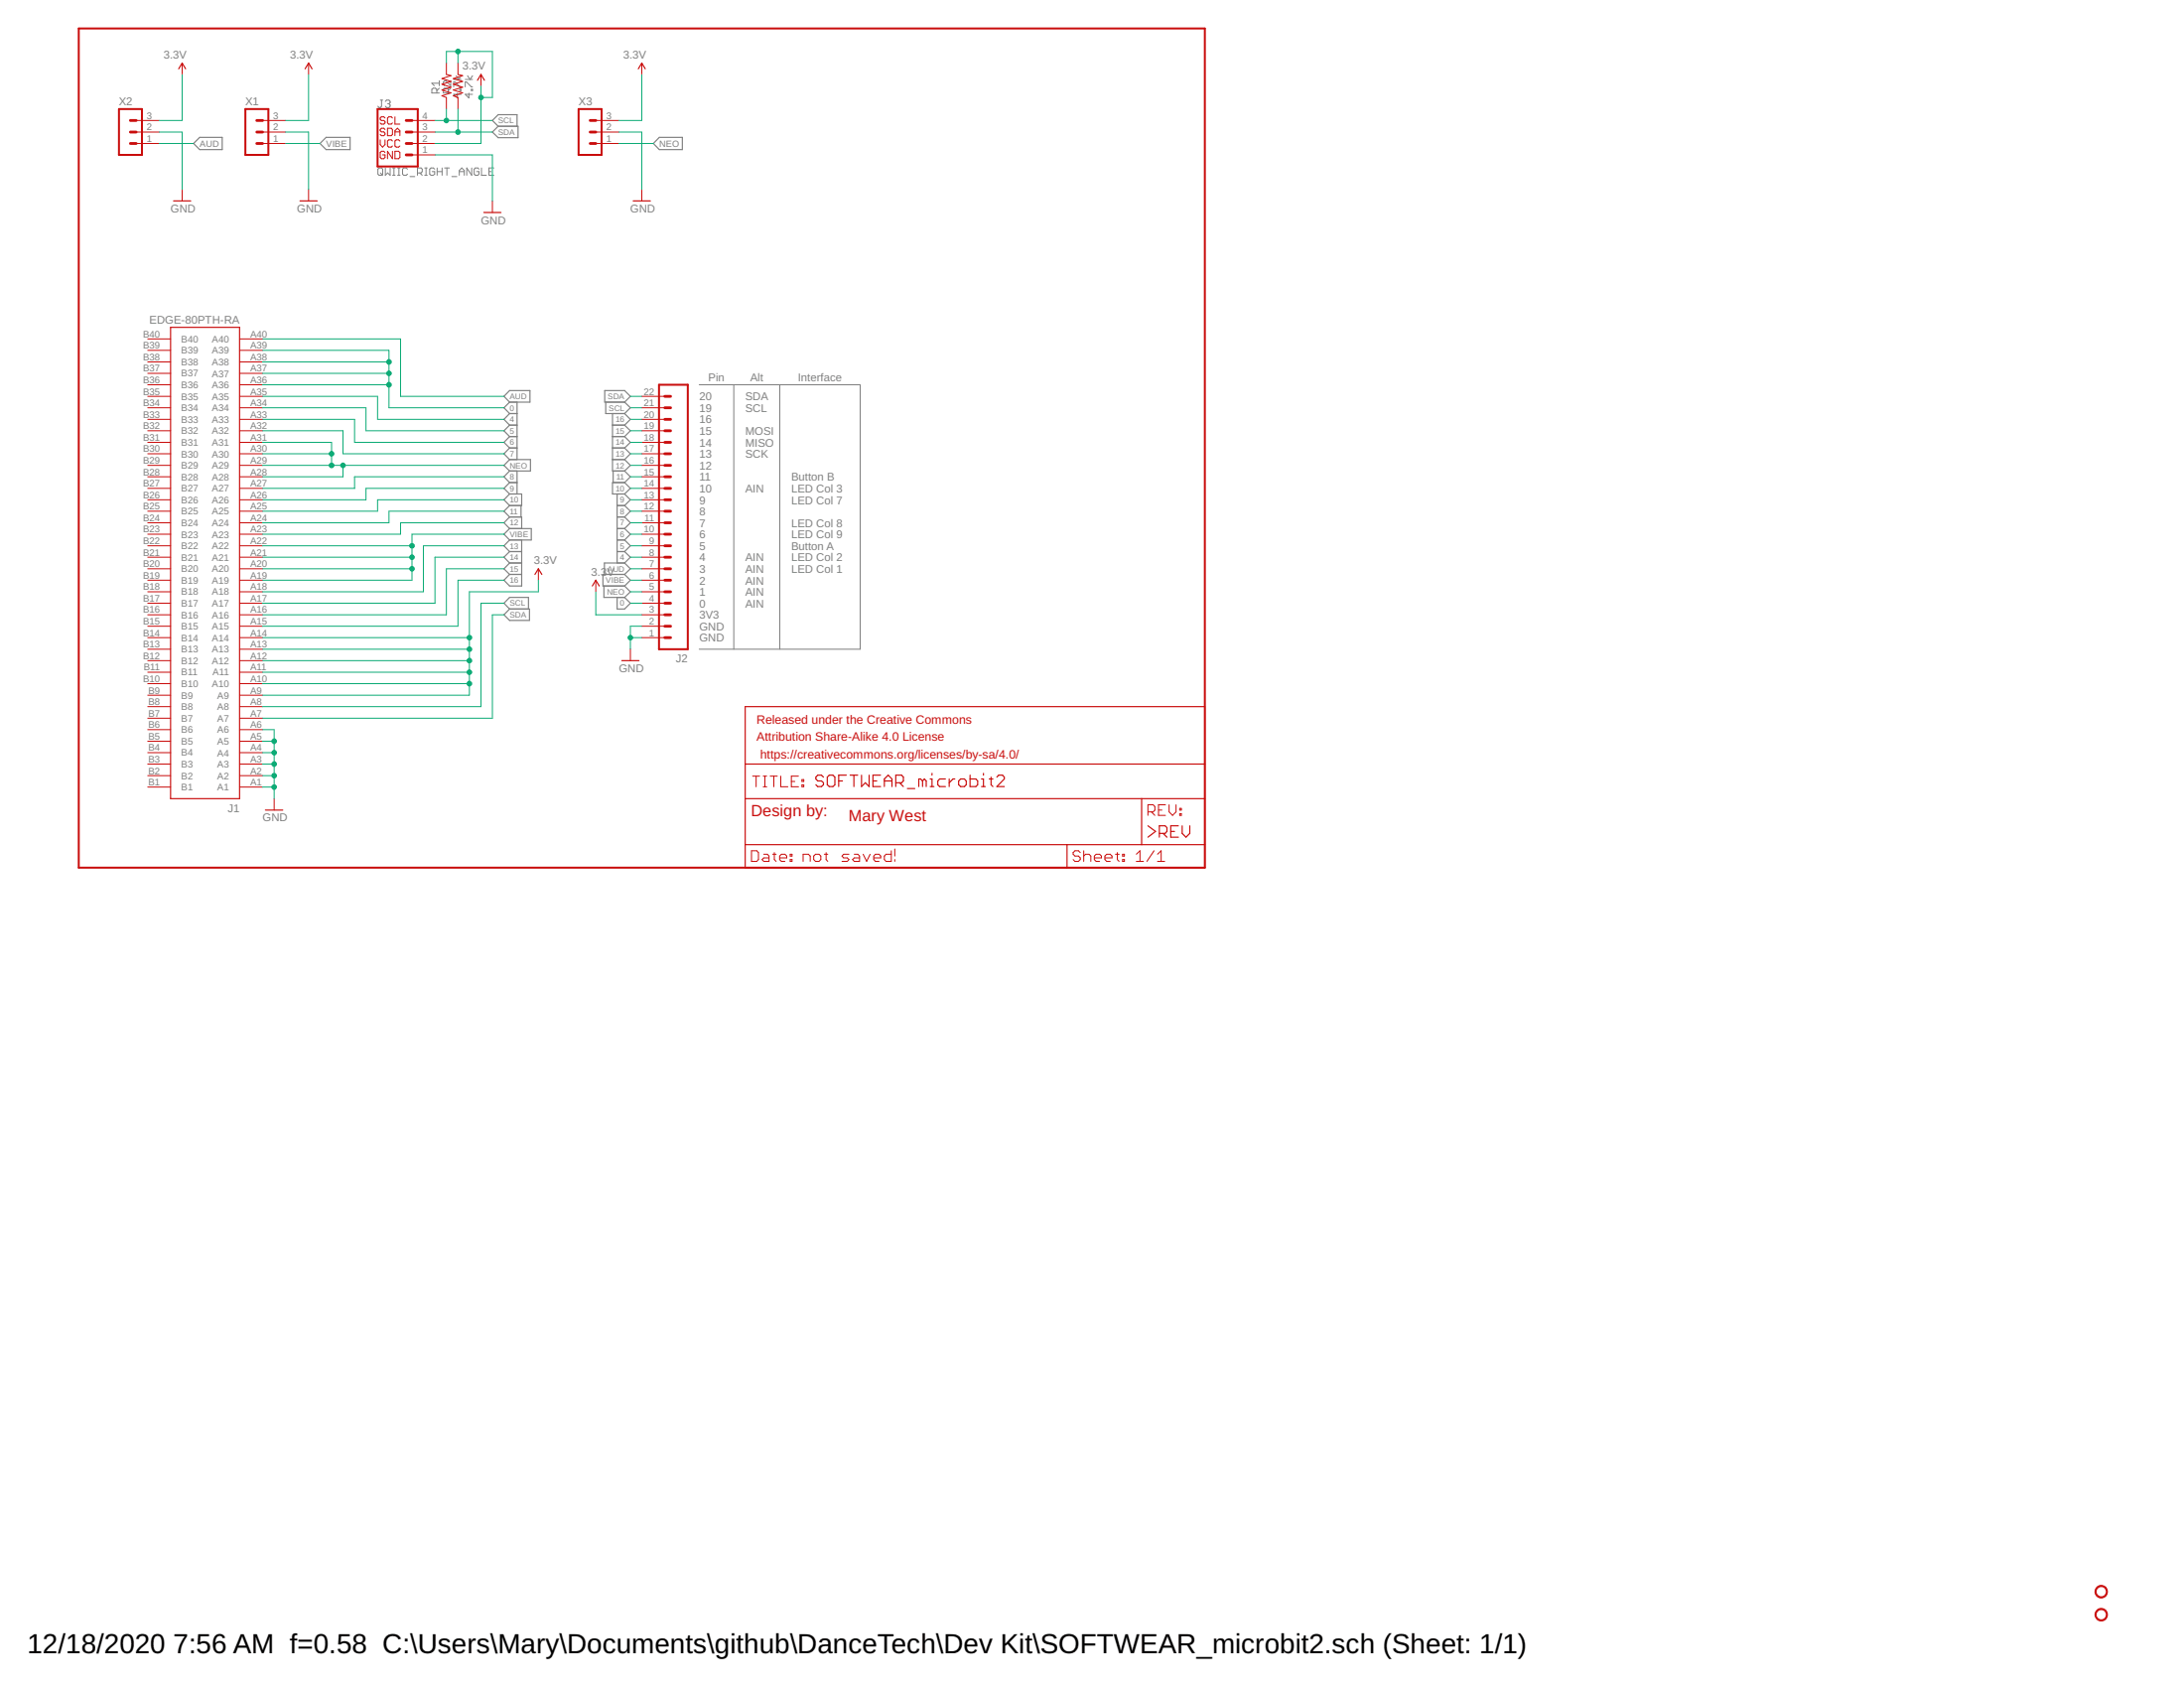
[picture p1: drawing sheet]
<svg xmlns="http://www.w3.org/2000/svg" width="279mm" height="216mm" viewBox="0 0 279 216" stroke-linecap="round" stroke-linejoin="round" font-family="sans-serif">
<g fill="none" stroke="#808080" stroke-width=".13">
<path d="M48.7 12.8h.3M48.8 12.8v.8l-.1 .2h-.2l-.2-.2M49.3 13l.1-.2h.4l.1 .2v.1l-.1 .2M49.6 13.3h.2M49.8 13.3l.1 .1-.1 .4h-.4l-.1-.2M55.9 11.9v-.5l-.2-.1h-.3l-.2 .1v.5h1M56.2 11.3l-.3 .3M56.2 10.6h-1l.4 .4M56.2 10.3v.7M57.3 11.9v-.5l-.1-.1h-.3l-.2 .1v.5h1M57.7 10.3v.7l-.7-.7h-.1l-.2 .2v.3l.2 .2M57.7 11.3l-.4 .3"/>
<path d="M58 11.1v-.6h.2l.6 .6h.2M58 10.2h1M58.4 9.7l.3 .5 .3-.5M58.5 11.9v.6l-.5-.4h1M58.8 11.4h.2v.2h-.2zM59.5 11.1v-.6h.2l.6 .6h.2M59.5 10.2h1M59.8 9.7l.3 .5 .4-.5M60 11.9v.6l-.5-.4h1M60.3 11.4h.2v.2h-.2zM48.5 21.5h.3l.2 .1v.7l-.2 .1h-.3l-.2-.1v-.7zM48.7 22.1l.3 .3"/>
<path d="M49.3 21.5v.9l.3-.3 .3 .3v-.9M50.2 21.5h.3M50.2 22.4h.3M50.4 21.5v.9M50.9 21.5h.3M50.9 22.4h.3M51 21.5v.9M52.1 21.6l-.1-.1h-.4l-.1 .1v.7l.1 .1h.4l.1-.1M52.5 22.6h.6M53.4 22.1h.5l.1-.2v-.3l-.1-.1h-.5v.9M53.7 22.1l.3 .3M54.3 21.5h.4"/>
<path d="M54.3 22.4h.4M54.5 21.5v.9M55.6 21.6l-.2-.1h-.3l-.1 .1v.7l.1 .1h.3l.2-.1v-.4h-.3M55.9 21.9h.7M55.9 21.5v.9M56.6 21.5v.9M56.9 21.5h.6M57.2 21.5v.9M57.8 22.6h.6M58.8 21.9h.6M58.8 22.4v-.6l.3-.3 .3 .3v.6M60.3 21.5v.9l-.6-.9v.9"/>
<path d="M61.3 21.6l-.2-.1h-.3l-.1 .1v.7l.1 .1h.3l.2-.1v-.4h-.3M61.6 21.5v.9h.6M62.5 21.9h.4M63.2 21.5h-.7v.9h.7M89.5 49.2h20.5v33.8h-20.5M93.9 49.2v33.8M99.8 49.2v33.8"/>
</g>
<g fill="none" stroke="#808080" stroke-width=".15">
<path d="M25.5 17.6h2.9v1.5h-2.9l-.7-.7zM40.9 18.4l.8-.8h3.1v1.5h-3.1zM63 16.9l.7-.7h2.6v1.4h-2.6zM63.7 16.2l-.7-.8 .7-.7h2.4v1.5M84.3 17.6h3v1.5h-3l-.7-.7zM65.2 54.4h.9M65.2 52.9h.9M65.2 55.8h.9M65.2 57.3h.9M65.2 58.8h2.7v1.4h-2.7M65.2 57.3l-.7 .7 .7 .8M65.2 55.8l-.7 .8 .7 .7"/>
<path d="M65.2 54.4l-.7 .7 .7 .7M65.2 52.9l-.7 .7 .7 .8M65.2 51.4l-.7 .8 .7 .7M65.2 50h2.6v1.4h-2.6l-.7-.7zM65.2 58.8l-.7 .7 .7 .7M66.1 51.4v7.4M77.4 50h2.5l.7 .7-.7 .7h-2.5zM77.5 51.4v1.5h2.4M78.4 54.4h1.5M78.4 52.9v7.3h1.5M78.4 55.8h1.5M78.4 57.3h1.5"/>
<path d="M78.4 58.8h1.5M79.9 52.9l.7 .7-.7 .8M79.9 54.4l.7 .7-.7 .7M79.9 55.8l.7 .8-.7 .7M79.9 57.3l.7 .7-.7 .8M79.9 58.8l.7 .7-.7 .7M79.9 51.4l.7 .8-.7 .7M65.2 73.5h1.5M65.2 63.2h1.5v1.5h-1.5M65.2 66.1h1.5v1.5M65.2 72l-.7 .7 .7 .8M65.2 72h1.5"/>
<path d="M65.2 70.5l-.7 .8 .7 .7M65.2 70.5h1.5M65.2 69.1l-.7 .7 .7 .7M65.2 67.6h2.8v1.5h-2.8M65.2 66.1l-.7 .8 .7 .7M65.2 64.7l-.7 .7 .7 .7M65.2 61.7h.9M65.2 63.2l-.7 .7 .7 .8M65.2 61.7l-.7 .8 .7 .7M65.2 60.2l-.7 .8 .7 .7M65.2 77.9h2.5v1.5h-2.5l-.7-.8zM65.2 77.9l-.7-.7 .7-.8h2.4v1.5"/>
<path d="M65.2 67.6l-.7 .7 .7 .8M66.1 60.2v3M66.7 64.7v1.4M66.7 69.1v5.9h-1.5l-.7-.8 .7-.7M77.3 75v1.4h2.6M78.4 60.2v1.5M79 70.5h.9M79 69.1h.9M79 66.1h.9M79 67.6h.9M79 64.7h.9M79 63.2v8.8"/>
<path d="M79 76.4v1.5h.9l.7-.7-.7-.8M79.9 73.5h-2.8v1.5h2.8M79.9 61.7h-1.5v1.5h1.5M79.9 72h-2.6v1.5M79.9 60.2l.7 .8-.7 .7M79.9 61.7l.7 .8-.7 .7M79.9 63.2l.7 .7-.7 .8M79.9 64.7l.7 .7-.7 .7M79.9 66.1l.7 .8-.7 .7M79.9 67.6l.7 .7-.7 .8M79.9 69.1l.7 .7-.7 .7M79.9 70.5l.7 .8-.7 .7"/>
<path d="M79.9 73.5l.7 .7-.7 .8M79.9 75l.7 .7-.7 .7M79.9 72l.7 .7-.7 .8"/>
</g>
<g fill="none" stroke="#c90d0c" stroke-width=".15">
<path d="M22.9 8.8l.4-.7 .4 .7M39 8.8l.5-.7 .4 .7M61.1 10.3l.4-.8 .5 .8M81.7 8.8l.4-.7 .4 .7M22.2 25.7h2.2M38.4 25.7h2.2M61.9 27.2h2.2M81 25.7h2.2M21.8 41.9h8.8v60.3h-8.8zM68.4 73.5l.5-.8 .4 .8M75.8 75l.4-.8 .5 .8M79.5 84.5h2.2"/>
<path d="M95.3 90.4h58.8v20.6h-58.8zM95.3 97.7h58.8M105.3 99.4l-.2-.3h-.5l-.2 .3v.2l.2 .3h.5l.2 .2v.3l-.2 .2h-.5l-.2-.2M106.1 99.1h.5l.2 .3v1l-.2 .2h-.5l-.3-.2v-1zM107.3 99.9h.5M108.3 99.1h-1v1.5M108.8 99.1h.9M109.2 99.1v1.5M110.2 99.1v1.5l.5-.5 .5 .5v-1.5M111.7 99.9h.5M112.6 99.1h-.9v1.5h.9M113.1 99.9h1"/>
<path d="M118 99.9l-.2-.3h-.3v1M118 99.9v.7M118 99.9l.3-.3 .2 .3v.7M119 99.6h.2v1M119.2 98.9v.2M120.9 99.6h-.7l-.2 .3v.5l.2 .2h.7M121.4 99.6v1M122.2 99.6h-.3l-.5 .5M122.6 99.9l.3-.3h.5l.2 .3v.5l-.2 .2h-.5l-.3-.2zM124.1 99.1v1.5h.7l.3-.2v-.5l-.3-.3h-.7M125.6 99.6h.2v1M125.8 98.9v.2"/>
<path d="M126.6 99.6h.4M126.8 99.4v1l.2 .2M127.5 99.4l.3-.3h.4l.3 .3v.2l-1 1h1M34 103.6h2.2M95.3 102.2h58.8M95.3 108h58.8M113.1 100.6v-1l.5-.5 .5 .5v1M114.6 100.1h.7l.3-.2v-.5l-.3-.3h-.7v1.5M115.1 100.1l.5 .5M116.1 100.9h.9M119 100.6h.5M125.6 100.6h.4"/>
<path d="M136.5 108v3M146 102.2v5.8M146.9 105.6l.9 .7-.9 .8M148.3 106.6h.8l.2-.3v-.4l-.2-.3h-.8v1.5M148.8 106.6l.5 .5M149.8 106.3h.5M150.7 105.6h-.9v1.5h.9M151.2 105.6v1l.5 .5 .5-.5v-1"/>
</g>
<g fill="none" stroke="#c90d0c" stroke-width=".13">
<path d="M17.4 18.4h3M17.4 16.9h3M17.4 15.4h3M23.3 8.1v1.4M33.6 18.4h2.9M33.6 16.9h2.9M33.6 15.4h2.9M39.5 8.1v1.4M48.6 17.9v.6l.3 .3 .4-.3v-.6M49.3 19.5l-.2-.2h-.3l-.2 .2v.6l.2 .2h.3l.2-.2v-.3h-.4M49.3 15.1l-.2-.2h-.3l-.2 .2v.2l.2 .1h.3l.2 .2v.1l-.2 .2h-.3l-.2-.2M49.3 16.6l-.2-.2h-.3l-.2 .3 .2 .2h.3l.2 .3-.2 .2h-.3l-.2-.2"/>
<path d="M49.6 16.4h.5l.1 .2v.6l-.1 .2h-.5zM50.2 15.1l-.1-.2h-.4l-.1 .2v.6l.1 .2h.4l.1-.2M50.2 18l-.1-.1h-.4l-.1 .1v.7l.1 .1h.4l.1-.1M50.2 19.3v1l-.6-1v1M50.5 16.9h.7M50.5 14.9v1h.7M50.5 17.4v-.7l.3-.3 .4 .3v.7M50.5 19.3h.5l.2 .2v.6l-.2 .2h-.5zM51.2 18l-.2-.1h-.3l-.2 .1v.7l.2 .1h.3l.2-.1M52.7 19.8h2.9M52.7 18.4h2.9M52.7 16.9h2.9"/>
<path d="M52.7 15.4h2.9M57.1 8.1v1.4l.6 .2-1.2 .4 1.2 .3-1.2 .4 1.2 .4-1.2 .3 1.2 .4-1.2 .4 .6 .2v1.4M58.6 8.1v1.4l.6 .2-1.2 .4 1.2 .3-1.2 .4 1.2 .4-1.2 .3 1.2 .4-1.2 .4 .6 .2v1.4M61.5 9.5v1.5M76.2 18.4h3M76.2 16.9h3M76.2 15.4h3M82.1 8.1v1.4M23.3 24.2v1.5M39.5 24.2v1.5M63 25.7v1.5M82.1 24.2v1.5"/>
<path d="M18.9 59.5h2.9M18.9 58h2.9M18.9 56.6h2.9M18.9 55.1h2.9M18.9 53.6h2.9M18.9 52.2h2.9M18.9 50.7h2.9M18.9 49.2h2.9M18.9 47.8h2.9M18.9 46.3h2.9M18.9 44.8h2.9M18.9 43.3h2.9"/>
<path d="M30.6 59.5h3M30.6 58h3M30.6 56.6h3M30.6 55.1h3M30.6 53.6h3M30.6 52.2h3M30.6 50.7h3M30.6 49.2h3M30.6 47.8h3M30.6 46.3h3M30.6 44.8h3M30.6 43.3h3"/>
<path d="M82.1 59.5h2.9M82.1 58h2.9M82.1 56.6h2.9M82.1 55.1h2.9M82.1 53.6h2.9M82.1 52.2h2.9M82.1 50.7h2.9M18.9 78.6h2.9M18.9 77.2h2.9M18.9 75.7h2.9M18.9 74.2h2.9M18.9 72.7h2.9"/>
<path d="M18.9 71.3h2.9M18.9 69.8h2.9M18.9 68.3h2.9M18.9 66.9h2.9M18.9 65.4h2.9M18.9 63.9h2.9M18.9 62.5h2.9M18.9 61h2.9M30.6 78.6h3M30.6 77.2h3M30.6 75.7h3M30.6 74.2h3"/>
<path d="M30.6 72.7h3M30.6 71.3h3M30.6 69.8h3M30.6 68.3h3M30.6 66.9h3M30.6 65.4h3M30.6 63.9h3M30.6 62.5h3M30.6 61h3M68.9 72.7v1.5M76.2 74.2v1.5M82.1 78.6h2.9"/>
<path d="M82.1 77.2h2.9M82.1 75.7h2.9M82.1 74.2h2.9M82.1 72.7h2.9M82.1 71.3h2.9M82.1 69.8h2.9M82.1 68.3h2.9M82.1 66.9h2.9M82.1 65.4h2.9M82.1 63.9h2.9M82.1 62.5h2.9M82.1 61h2.9"/>
<path d="M18.9 99.2h2.9M18.9 97.7h2.9M18.9 96.3h2.9M18.9 94.8h2.9M18.9 93.3h2.9M18.9 91.9h2.9M18.9 90.4h2.9M18.9 88.9h2.9M18.9 87.4h2.9M18.9 86h2.9M18.9 84.5h2.9M18.9 83h2.9"/>
<path d="M18.9 81.6h2.9M18.9 80.1h2.9M30.6 99.2h3M30.6 97.7h3M30.6 96.3h3M30.6 94.8h3M30.6 93.3h3M30.6 91.9h3M30.6 90.4h3M30.6 88.9h3M30.6 87.4h3M30.6 86h3"/>
<path d="M30.6 84.5h3M30.6 83h3M30.6 81.6h3M30.6 80.1h3M80.6 83v1.5M82.1 81.6h2.9M82.1 80.1h2.9M96.3 99.3h.9M96.7 99.3v1.3M97.6 99.3h.5M97.9 99.3v1.3M98.5 99.3h.9"/>
<path d="M99 99.3v1.3M99.9 99.3v1.3h.9M101.2 99.9h.5M102.2 99.3h-1v1.3h1M102.6 99.7h.2v.2h-.2zM18.9 100.7h2.9M30.6 100.7h3M35.1 102.2v1.4M96.1 108.8h.7l.2 .3v.8l-.2 .3h-.7zM97.6 100.6h.5M97.7 109.3h.5l.2 .2v.7h-.7l-.2-.3 .2-.2h.7M98.8 109.3h.5"/>
<path d="M99.1 109.1v.8l.2 .3M99.7 109.7h.9v-.2l-.2-.2h-.4l-.3 .2v.4l.3 .3h.4M101.1 109.9h.2v.3h-.2zM101.1 109.3h.2v.2h-.2zM102.6 100.4h.2v.2h-.2zM102.7 110.2v-.9h.7l.3 .2v.7M104.1 109.5l.2-.2h.5l.2 .2v.4l-.2 .3h-.5l-.2-.3zM105.5 109.3h.4M105.7 109.1v.8l.2 .3M108.6 109.3h-.7l-.2 .2 .2 .2h.5l.2 .2-.2 .3h-.7M109.3 109.3h.4l.3 .2v.7h-.7l-.2-.3 .2-.2h.7M110.4 109.3l.5 .9 .4-.9"/>
<path d="M111.8 109.7h.9v-.2l-.2-.2h-.5l-.2 .2v.4l.2 .3h.5M114 108.8v1.4h-.7l-.2-.3v-.4l.2-.2h.7M114.5 108.6v.9M114.5 109.9v.3M138.2 109.1l-.2-.3h-.5l-.2 .3v.2l.2 .2h.5l.2 .2v.2l-.2 .3h-.5l-.2-.3M138.6 109.5l.3-.2h.4l.3 .2v.7M138.6 108.8v1.4M140 109.7h.9v-.2l-.2-.2h-.5l-.2 .2v.4l.2 .3h.5M141.4 109.7h.9v-.2l-.3-.2h-.4l-.2 .2v.4l.2 .3h.4M142.7 109.3h.5M142.9 109.1v.8l.3 .3M143.6 109.9h.2v.3h-.2z"/>
<path d="M143.6 109.3h.2v.2h-.2zM145.4 110.2h.9M145.4 109.3l.4-.5v1.4M146.9 103.8h.6l.2-.2v-.4l-.2-.3h-.6v1.4M147.3 103.8l.4 .5M147.6 108.8l-.9 1.4M148.1 110.2h.9M148.1 109.3l.4-.5v1.4M148.2 103.6h.5M149.1 102.9h-.9v1.4h.9M149.6 102.9v.9l.4 .5 .5-.5v-.9M150.9 104.1h.2v.2h-.2z"/>
<path d="M150.9 103.4h.2v.2h-.2z"/>
</g>
<path d="M10.1 3.6h144v107.4h-144zM15.2 13.9h3v5.9h-3zM31.4 13.9h2.9v5.9h-2.9zM48.3 13.9h5.1v7.4h-5.1zM74 13.9h3v5.9h-3zM84.3 49.2h3.7v33.8h-3.7z" fill="none" stroke="#c90d0c" stroke-width=".25"/>
<g fill="none" stroke="#c90d0c" stroke-width=".36">
<path d="M16.7 16.9h.7M16.7 18.4h.7M16.7 15.4h.7M32.9 16.9h.7M32.9 18.4h.7M32.9 15.4h.7M52 16.9h.7M52 18.4h.7M52 19.8h.7M52 15.4h.7M75.5 16.9h.7M75.5 18.4h.7"/>
<path d="M75.5 15.4h.7M85 59.5h.8M85 58h.8M85 56.6h.8M85 55.1h.8M85 53.6h.8M85 52.2h.8M85 50.7h.8M85 77.2h.8M85 78.6h.8M85 75.7h.8M85 74.2h.8"/>
<path d="M85 72.7h.8M85 71.3h.8M85 69.8h.8M85 68.3h.8M85 66.9h.8M85 65.4h.8M85 63.9h.8M85 62.5h.8M85 61h.8M85 80.1h.8M85 81.6h.8"/>
</g>
<g fill="#c90d0c" stroke="#c90d0c" stroke-width=".13">
<path d="M268.2 203.1a.8 .8 0 0 1 1.3 0 .8 .8 0 0 1-.5 1.2 .8 .8 0 0 1-1-.7h.2a.66 .66 0 0 1 .9-.6 .66 .66 0 0 1 .1 1.1 .66 .66 0 0 1-1-.3v-.2h-.2z" fill-rule="evenodd"/>
<path d="M268.2 206a.8 .8 0 0 1 1.3 .1 .8 .8 0 0 1-.5 1.2 .8 .8 0 0 1-1-.8h.2a.66 .66 0 0 1 .9-.5 .66 .66 0 0 1 .1 1.1 .66 .66 0 0 1-1-.4v-.2h-.2z" fill-rule="evenodd"/>
</g>
<g fill="none" stroke="#0dab76" stroke-width=".13">
<path d="M20.4 16.9h2.9v7.3M20.4 18.4h4.4M23.3 9.5v5.9h-2.9M36.5 16.9h3v7.3M36.5 18.4h4.4M39.5 9.5v5.9h-3M55.6 16.9h7.4M55.6 19.8h7.4v5.9M55.6 15.4h7.4M57.1 8.1v-1.5h5.9v5.9h-1.5M57.1 13.9v1.5M58.6 6.6v1.5"/>
<path d="M58.6 13.9v3M61.5 11v7.4h-5.9M79.2 16.9h2.9v7.3M79.2 18.4h4.4M82.1 9.5v5.9h-2.9M33.6 53.6h11.8v3h19.1M33.6 50.7h14.7v2.9h16.2M33.6 55.1h10.3v2.9h20.6M33.6 52.2h13.2v2.9h17.7M33.6 56.6h8.8v2.9M33.6 58h8.8M33.6 43.3h17.6v7.4h13.3"/>
<path d="M33.6 59.5h30.9M33.6 44.8h16.2v7.4h14.7M33.6 49.2h16.2M33.6 47.8h16.2M33.6 46.3h16.2M43.9 59.5v1.5h-10.3M80.6 53.6h1.5M80.6 55.1h1.5M80.6 56.6h1.5M80.6 58h1.5M80.6 59.5h1.5M80.6 52.2h1.5"/>
<path d="M80.6 50.7h1.5M33.6 72.7h19.1M33.6 71.3h19.1M33.6 69.8h19.1M64.5 74.2h-5.9v5.9h-25M64.5 78.6h-1.5v13.3h-29.4M64.5 68.3h-11.8v5.9h-19.1M64.5 72.7h-7.4v5.9h-23.5M64.5 71.3h-8.9v5.9h-22M64.5 77.2h-3v13.2h-27.9M64.5 69.8h-10.3v5.9h-20.6M64.5 66.9h-13.3v1.4h-17.6"/>
<path d="M64.5 65.4h-14.7v1.5h-16.2M64.5 63.9h-16.2v1.5h-14.7M64.5 61h-19.1v1.5h-11.8M64.5 62.5h-17.7v1.4h-13.2M68.9 74.2v1.5h-8.9v13.2h-26.4M76.2 75.7v2.9h5.9M80.6 74.2h1.5M80.6 72.7h1.5M80.6 77.2h1.5M80.6 71.3h1.5M80.6 75.7h1.5M80.6 69.8h1.5"/>
<path d="M80.6 68.3h1.5M80.6 66.9h1.5M80.6 65.4h1.5M80.6 61h1.5M80.6 63.9h1.5M80.6 62.5h1.5M33.6 93.3h1.5v8.9M33.6 99.2h1.5M33.6 97.7h1.5M33.6 96.3h1.5M33.6 94.8h1.5M33.6 81.6h26.4"/>
<path d="M33.6 87.4h26.4M33.6 86h26.4M33.6 84.5h26.4M33.6 83h26.4M80.6 81.6h1.5M82.1 80.1h-1.5v2.9M33.6 100.7h1.5"/>
</g>
<g fill="#0dab76" stroke="#0dab76" stroke-width=".13">
<circle cx="35.1" cy="99.2" r=".3"/>
<circle cx="35.1" cy="97.7" r=".3"/>
<circle cx="35.1" cy="96.3" r=".3"/>
<circle cx="35.1" cy="94.8" r=".3"/>
<circle cx="35.1" cy="100.7" r=".3"/>
<circle cx="80.6" cy="81.6" r=".3"/>
<circle cx="49.8" cy="49.2" r=".3"/>
<circle cx="49.8" cy="47.8" r=".3"/>
<circle cx="49.8" cy="46.3" r=".3"/>
<circle cx="60" cy="87.4" r=".3"/>
<circle cx="60" cy="86" r=".3"/>
<circle cx="60" cy="84.5" r=".3"/>
<circle cx="60" cy="83" r=".3"/>
<circle cx="60" cy="81.6" r=".3"/>
<circle cx="58.6" cy="6.6" r=".3"/>
<circle cx="61.5" cy="12.5" r=".3"/>
<circle cx="58.6" cy="16.9" r=".3"/>
<circle cx="57.1" cy="15.4" r=".3"/>
<circle cx="52.7" cy="72.7" r=".3"/>
<circle cx="52.7" cy="71.3" r=".3"/>
<circle cx="52.7" cy="69.8" r=".3"/>
<circle cx="42.4" cy="59.5" r=".3"/>
<circle cx="42.4" cy="58" r=".3"/>
<circle cx="43.9" cy="59.5" r=".3"/>
</g>
<g font-size="3.5">
<text x="3.5" y="211.4">12/18/2020</text>
<text x="22.2" y="211.4">7:56 AM f=0.58 C:\Users\Mary\Documents\github\DanceTech\Dev Kit\SOFTWEAR_microbit2.sch (Sheet: 1/1)</text>
</g>
<g font-size="2.1" fill="#c90d0c">
<text x="96.1" y="104.4">Design by:</text>
<text x="108.6" y="105.1">Mary West</text>
</g>
<g font-size="1.6" fill="#c90d0c">
<text x="96.8" y="92.6">Released under the Creative Commons</text>
<text x="96.8" y="94.8">Attribution Share-Alike 4.0 License</text>
<text x="97.3" y="97">https://creativecommons.org/licenses/by-sa/4.0/</text>
</g>
<g font-size="1.4" fill="#808080">
<text x="20.9" y="7.5">3.3V</text>
<text x="37.1" y="7.5">3.3V</text>
<text x="59.2" y="8.9">3.3V</text>
<text x="79.7" y="7.5">3.3V</text>
<text x="15.2" y="13.5">X2</text>
<text x="31.4" y="13.5">X1</text>
<text x="74" y="13.5">X3</text>
<text x="21.8" y="27.2">GND</text>
<text x="38" y="27.2">GND</text>
<text x="61.5" y="28.6">GND</text>
<text x="80.6" y="27.2">GND</text>
<text x="19.1" y="41.4">EDGE-80PTH-RA</text>
<text x="89.5" y="51.2">20</text>
<text x="89.5" y="52.7">19</text>
<text x="90.6" y="48.8">Pin</text>
<text x="95.3" y="52.7">SCL</text>
<text x="95.3" y="51.2">SDA</text>
<text x="96" y="48.8">Alt</text>
<text x="102.1" y="48.8">Interface</text>
<text x="89.5" y="54.2">16</text>
<text x="89.5" y="55.6">15</text>
<text x="89.5" y="57.1">14</text>
<text x="89.5" y="58.6">13</text>
<text x="95.3" y="58.6">SCK</text>
<text x="95.3" y="57.1">MISO</text>
<text x="95.3" y="55.6">MOSI</text>
<text x="89.5" y="60">12</text>
<text x="89.5" y="61.5">11</text>
<text x="89.5" y="63">10</text>
<text x="89.5" y="64.5">9</text>
<text x="89.5" y="65.9">8</text>
<text x="95.3" y="63">AIN</text>
<text x="101.2" y="61.5">Button B</text>
<text x="101.2" y="63">LED Col 3</text>
<text x="101.2" y="64.5">LED Col 7</text>
<text x="89.5" y="67.4">7</text>
<text x="89.5" y="68.9">6</text>
<text x="89.5" y="70.3">5</text>
<text x="89.5" y="71.8">4</text>
<text x="95.3" y="71.8">AIN</text>
<text x="101.2" y="67.4">LED Col 8</text>
<text x="101.2" y="68.9">LED Col 9</text>
<text x="101.2" y="71.8">LED Col 2</text>
<text x="101.2" y="70.3">Button A</text>
<text x="68.3" y="72.2">3.3V</text>
<text x="75.6" y="73.6">3.3V</text>
<text x="89.5" y="74.7">2</text>
<text x="89.5" y="76.2">1</text>
<text x="89.5" y="77.7">0</text>
<text x="89.5" y="73.3">3</text>
<text x="95.3" y="74.7">AIN</text>
<text x="95.3" y="77.7">AIN</text>
<text x="95.3" y="76.2">AIN</text>
<text x="95.3" y="73.3">AIN</text>
<text x="101.2" y="73.3">LED Col 1</text>
<text x="89.5" y="80.6">GND</text>
<text x="89.5" y="82.1">GND</text>
<text x="89.5" y="79.2">3V3</text>
<text x="79.2" y="86">GND</text>
<text x="86.5" y="84.7">J2</text>
<text x="29.1" y="103.9">J1</text>
<text x="33.6" y="105.1">GND</text>
</g>
<g font-size="1.2" fill="#808080">
<text x="18.8" y="16.7">2</text>
<text x="18.8" y="15.2">3</text>
<text x="34.9" y="16.7">2</text>
<text x="34.9" y="15.2">3</text>
<text x="54.1" y="16.7">3</text>
<text x="54.1" y="15.2">4</text>
<text x="77.6" y="16.7">2</text>
<text x="77.6" y="15.2">3</text>
<text x="18.8" y="18.1">1</text>
<text x="25.6" y="18.8">AUD</text>
<text x="34.9" y="18.1">1</text>
<text x="41.7" y="18.8">VIBE</text>
<text x="54.1" y="19.6">1</text>
<text x="54.1" y="18.1">2</text>
<text x="77.6" y="18.1">1</text>
<text x="84.4" y="18.8">NEO</text>
<text x="18.3" y="47.5">B37</text>
<text x="18.3" y="46.1">B38</text>
<text x="18.3" y="44.6">B39</text>
<text x="18.3" y="43.1">B40</text>
<text x="23.2" y="46.7">B38</text>
<text x="23.2" y="45.3">B39</text>
<text x="23.2" y="43.8">B40</text>
<text x="27.1" y="46.7">A38</text>
<text x="27.1" y="45.3">A39</text>
<text x="27.1" y="43.8">A40</text>
<text x="32" y="47.5">A37</text>
<text x="32" y="46.1">A38</text>
<text x="32" y="44.6">A39</text>
<text x="32" y="43.1">A40</text>
<text x="18.3" y="53.4">B33</text>
<text x="18.3" y="52">B34</text>
<text x="18.3" y="50.5">B35</text>
<text x="18.3" y="49">B36</text>
<text x="23.2" y="52.6">B34</text>
<text x="23.2" y="51.1">B35</text>
<text x="23.2" y="49.7">B36</text>
<text x="23.2" y="48.2">B37</text>
<text x="27.1" y="52.6">A34</text>
<text x="27.1" y="51.1">A35</text>
<text x="27.1" y="49.7">A36</text>
<text x="27.1" y="48.2">A37</text>
<text x="32" y="53.4">A33</text>
<text x="32" y="52">A34</text>
<text x="32" y="50.5">A35</text>
<text x="32" y="49">A36</text>
<text x="82.3" y="53.4">20</text>
<text x="82.3" y="52">21</text>
<text x="82.3" y="50.5">22</text>
<text x="18.3" y="59.3">B29</text>
<text x="18.3" y="57.8">B30</text>
<text x="18.3" y="56.4">B31</text>
<text x="18.3" y="54.9">B32</text>
<text x="23.2" y="60">B29</text>
<text x="23.2" y="58.5">B30</text>
<text x="23.2" y="57">B31</text>
<text x="23.2" y="55.5">B32</text>
<text x="23.2" y="54.1">B33</text>
<text x="27.1" y="60">A29</text>
<text x="27.1" y="58.5">A30</text>
<text x="27.1" y="57">A31</text>
<text x="27.1" y="55.6">A32</text>
<text x="27.1" y="54.1">A33</text>
<text x="32" y="59.3">A29</text>
<text x="32" y="57.8">A30</text>
<text x="32" y="56.4">A31</text>
<text x="32" y="54.9">A32</text>
<text x="82.3" y="59.3">16</text>
<text x="82.3" y="57.8">17</text>
<text x="82.3" y="56.4">18</text>
<text x="82.3" y="54.9">19</text>
<text x="18.3" y="65.2">B25</text>
<text x="18.3" y="63.7">B26</text>
<text x="18.3" y="62.2">B27</text>
<text x="18.3" y="60.8">B28</text>
<text x="23.2" y="65.8">B25</text>
<text x="23.2" y="64.4">B26</text>
<text x="23.2" y="62.9">B27</text>
<text x="23.2" y="61.4">B28</text>
<text x="27.1" y="65.8">A25</text>
<text x="27.1" y="64.4">A26</text>
<text x="27.1" y="62.9">A27</text>
<text x="27.1" y="61.4">A28</text>
<text x="32" y="65.2">A25</text>
<text x="32" y="63.7">A26</text>
<text x="32" y="62.2">A27</text>
<text x="32" y="60.8">A28</text>
<text x="82.3" y="65.2">12</text>
<text x="82.3" y="63.7">13</text>
<text x="82.3" y="62.2">14</text>
<text x="82.3" y="60.8">15</text>
<text x="18.3" y="71.1">B21</text>
<text x="18.3" y="69.6">B22</text>
<text x="18.3" y="68.1">B23</text>
<text x="18.3" y="66.7">B24</text>
<text x="23.2" y="71.7">B21</text>
<text x="23.2" y="70.2">B22</text>
<text x="23.2" y="68.8">B23</text>
<text x="23.2" y="67.3">B24</text>
<text x="27.1" y="71.7">A21</text>
<text x="27.1" y="70.3">A22</text>
<text x="27.1" y="68.8">A23</text>
<text x="27.1" y="67.3">A24</text>
<text x="32" y="71.1">A21</text>
<text x="32" y="69.6">A22</text>
<text x="32" y="68.1">A23</text>
<text x="32" y="66.7">A24</text>
<text x="82.3" y="68.1">10</text>
<text x="82.4" y="66.7">11</text>
<text x="83" y="71.1">8</text>
<text x="83" y="69.6">9</text>
<text x="18.3" y="76.9">B17</text>
<text x="18.3" y="75.5">B18</text>
<text x="18.3" y="74">B19</text>
<text x="18.3" y="72.5">B20</text>
<text x="23.2" y="77.6">B17</text>
<text x="23.2" y="76.1">B18</text>
<text x="23.2" y="74.7">B19</text>
<text x="23.2" y="73.2">B20</text>
<text x="27.1" y="77.6">A17</text>
<text x="27.1" y="76.1">A18</text>
<text x="27.1" y="74.7">A19</text>
<text x="27.1" y="73.2">A20</text>
<text x="32" y="76.9">A17</text>
<text x="32" y="75.5">A18</text>
<text x="32" y="74">A19</text>
<text x="32" y="72.5">A20</text>
<text x="83" y="76.9">4</text>
<text x="83" y="75.5">5</text>
<text x="83" y="74">6</text>
<text x="83" y="72.5">7</text>
<text x="18.3" y="82.8">B13</text>
<text x="18.3" y="81.4">B14</text>
<text x="18.3" y="79.9">B15</text>
<text x="18.3" y="78.4">B16</text>
<text x="23.2" y="83.5">B13</text>
<text x="23.2" y="82">B14</text>
<text x="23.2" y="80.5">B15</text>
<text x="23.2" y="79.1">B16</text>
<text x="27.1" y="83.5">A13</text>
<text x="27.1" y="82">A14</text>
<text x="27.1" y="80.5">A15</text>
<text x="27.1" y="79.1">A16</text>
<text x="32" y="82.8">A13</text>
<text x="32" y="81.4">A14</text>
<text x="32" y="79.9">A15</text>
<text x="32" y="78.4">A16</text>
<text x="83" y="81.4">1</text>
<text x="83" y="79.9">2</text>
<text x="83" y="78.4">3</text>
<text x="18.3" y="87.2">B10</text>
<text x="18.3" y="84.3">B12</text>
<text x="18.4" y="85.8">B11</text>
<text x="19" y="88.7">B9</text>
<text x="23.2" y="89.4">B9</text>
<text x="23.2" y="87.9">B10</text>
<text x="23.2" y="86.4">B11</text>
<text x="23.2" y="84.9">B12</text>
<text x="27.1" y="87.9">A10</text>
<text x="27.1" y="85">A12</text>
<text x="27.2" y="86.4">A11</text>
<text x="27.8" y="89.4">A9</text>
<text x="32" y="88.7">A9</text>
<text x="32" y="87.2">A10</text>
<text x="32" y="85.8">A11</text>
<text x="32" y="84.3">A12</text>
<text x="19" y="94.6">B5</text>
<text x="19" y="93.1">B6</text>
<text x="19" y="91.6">B7</text>
<text x="19" y="90.2">B8</text>
<text x="23.2" y="95.2">B5</text>
<text x="23.2" y="93.8">B6</text>
<text x="23.2" y="92.3">B7</text>
<text x="23.2" y="90.8">B8</text>
<text x="27.8" y="95.2">A5</text>
<text x="27.8" y="93.8">A6</text>
<text x="27.8" y="92.3">A7</text>
<text x="27.8" y="90.8">A8</text>
<text x="32" y="94.6">A5</text>
<text x="32" y="93.1">A6</text>
<text x="32" y="91.6">A7</text>
<text x="32" y="90.2">A8</text>
<text x="19" y="100.5">B1</text>
<text x="19" y="99">B2</text>
<text x="19" y="97.5">B3</text>
<text x="19" y="96.1">B4</text>
<text x="23.2" y="101.1">B1</text>
<text x="23.2" y="99.6">B2</text>
<text x="23.2" y="98.2">B3</text>
<text x="23.2" y="96.7">B4</text>
<text x="27.8" y="101.1">A1</text>
<text x="27.8" y="99.7">A2</text>
<text x="27.8" y="98.2">A3</text>
<text x="27.8" y="96.7">A4</text>
<text x="32" y="100.5">A1</text>
<text x="32" y="99">A2</text>
<text x="32" y="97.5">A3</text>
<text x="32" y="96.1">A4</text>
</g>
<g font-size="1" fill="#808080">
<text x="63.7" y="17.2">SDA</text>
<text x="63.7" y="15.8">SCL</text>
<text x="65.2" y="52.5">0</text>
<text x="65.2" y="51.1">AUD</text>
<text x="77.8" y="51.1">SDA</text>
<text x="77.9" y="52.5">SCL</text>
<text x="65.2" y="58.4">7</text>
<text x="65.2" y="56.9">6</text>
<text x="65.2" y="55.5">5</text>
<text x="65.2" y="54">4</text>
<text x="65.2" y="59.9">NEO</text>
<text x="78.8" y="54">16</text>
<text x="78.8" y="55.5">15</text>
<text x="78.8" y="56.9">14</text>
<text x="78.8" y="58.4">13</text>
<text x="78.8" y="59.9">12</text>
<text x="65.2" y="65.8">11</text>
<text x="65.2" y="64.3">10</text>
<text x="65.2" y="62.8">9</text>
<text x="65.2" y="61.4">8</text>
<text x="78.8" y="62.8">10</text>
<text x="78.8" y="61.4">11</text>
<text x="79.3" y="64.3">9</text>
<text x="79.3" y="65.8">8</text>
<text x="65.2" y="71.6">14</text>
<text x="65.2" y="70.2">13</text>
<text x="65.2" y="67.2">12</text>
<text x="65.2" y="68.7">VIBE</text>
<text x="79.3" y="67.2">7</text>
<text x="79.3" y="68.7">6</text>
<text x="79.3" y="70.2">5</text>
<text x="79.3" y="71.6">4</text>
<text x="65.2" y="74.6">16</text>
<text x="65.2" y="73.1">15</text>
<text x="65.2" y="77.5">SCL</text>
<text x="77.5" y="74.6">VIBE</text>
<text x="77.7" y="76.1">NEO</text>
<text x="77.7" y="73.1">AUD</text>
<text x="79.3" y="77.5">0</text>
<text x="65.2" y="79">SDA</text>
</g>
</svg>
